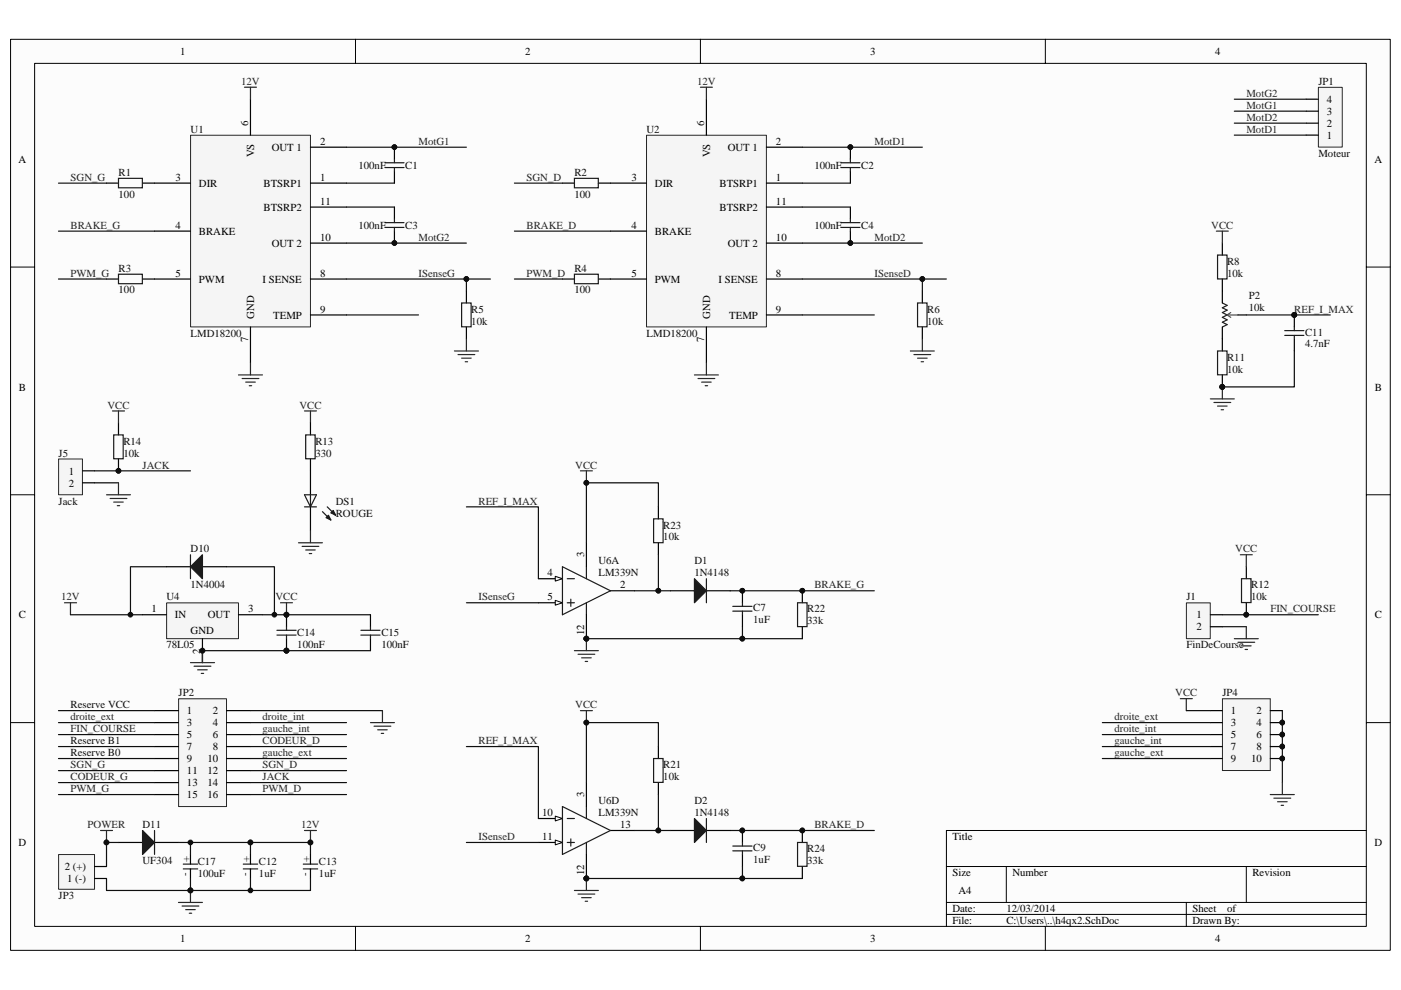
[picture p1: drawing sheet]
<svg xmlns="http://www.w3.org/2000/svg" width="297mm" height="210mm" viewBox="0 0 297 210" stroke-linecap="round" stroke-linejoin="round" font-family="sans-serif">
<path d="M2.3 8.4h292.5v193.2h-292.5z" fill="#fcfcfc"/>
<path d="M2.2 8.3h292.6v193.3h-292.6z" fill="none" stroke="#000" stroke-width=".21"/>
<path d="M7.4 13.5h282.3v183h-282.3z" fill="#fcfcfc"/>
<g fill="none" stroke="#000" stroke-width=".21">
<path d="M7.3 13.4h282.4v183.1h-282.4zM75.4 8.3v5.1M148.5 8.3v5.1M221.6 8.3v5.1M2.2 56.6h5.1M289.7 56.6h5.1M2.2 104.9h5.1M289.7 104.9h5.1M2.2 153.3h5.1M289.7 153.3h5.1M289.7 176.1h-89v20.4M75.4 196.5v5.1"/>
<path d="M148.5 196.5v5.1M200.7 183.8h89M200.7 191.4h89M200.7 194h89M213.4 183.8v7.6M221.6 196.5v5.1M251.5 191.4v5.1M264.2 183.8v7.6"/>
</g>
<path d="M38.9 184.3h3M38.9 183.3h3" fill="none" stroke="#1c1c1c" stroke-width=".25"/>
<path d="M40.4 181.2v2.1M40.4 184.3v2" fill="none" stroke="#000" stroke-width=".25"/>
<path d="M21.3 176.1h2.6M22.6 176.1v2.6M37.8 191.4h5.1M38.6 192.2h3.6M39.4 192.9h2M40.1 193.7h.5M40.4 188.9v2.5" fill="none" stroke="#262626" stroke-width=".25"/>
<g fill="#0e0e0e" stroke="#0e0e0e" stroke-width=".21">
<circle cx="22.6" cy="178.7" r=".5"/>
<circle cx="40.4" cy="188.9" r=".49"/>
</g>
<path d="M37.9 148.2h10.1v22.9h-10.1z" fill="#f5f5f5"/>
<path d="M37.9 148.2h10.1v22.9h-10.1z" fill="none" stroke="#262626" stroke-width=".21"/>
<g fill="none" stroke="#000" stroke-width=".25">
<path d="M32.8 150.7h5M32.8 153.3h5M32.8 155.8h5M32.8 158.3h5M48 150.7h5.1M48 153.3h5.1M48 155.8h5.1M48 158.3h5.1M32.8 160.9h5M32.8 163.4h5M32.8 166h5M32.8 168.5h5"/>
<path d="M48 160.9h5.1M48 163.4h5.1M48 166h5.1M48 168.5h5.1"/>
</g>
<path d="M12.4 181.3h7.6v7.3h-7.6z" fill="#f5f5f5"/>
<path d="M12.4 181.3h7.6v7.3h-7.6z" fill="none" stroke="#262626" stroke-width=".21"/>
<path d="M20 186.3h2.6M20 183.8h2.6" fill="none" stroke="#000" stroke-width=".25"/>
<g fill="none" stroke="#0e0e0e" stroke-width=".25">
<path d="M14.9 130.4h15.3M35.3 120.2h-7.6v10.2M48 120.2h10.2v10.2M60.7 138h-17.8v2.5M12.4 155.8h20.4M12.4 158.3h20.4M53.1 150.7h28M53.1 158.3h20.4M12.4 163.4h20.4M12.4 166h20.4M12.4 168.5h20.4M12.4 160.9h20.4"/>
<path d="M53.1 178.7h12.7v2.5M53.1 166h20.4M53.1 168.5h20.4M53.1 163.4h20.4M22.6 186.3v2.6h17.8v-2.6"/>
</g>
<g fill="#0e0e0e" stroke="#0e0e0e" stroke-width=".21">
<circle cx="40.4" cy="188.9" r=".49"/>
<circle cx="53.1" cy="178.7" r=".49"/>
<circle cx="65.8" cy="178.7" r=".5"/>
<circle cx="60.7" cy="130.4" r=".5"/>
<circle cx="58.2" cy="130.4" r=".49"/>
<circle cx="27.7" cy="130.4" r=".49"/>
<circle cx="60.7" cy="138" r=".5"/>
<circle cx="42.9" cy="138" r=".49"/>
</g>
<path d="M13.7 127.8h2.5M14.9 127.8v2.6M59.5 127.8h2.5M60.7 127.8v2.6M78.5 153.3h5.1M79.3 154h3.6M80.1 154.8h2M80.8 155.6h.5M81.1 150.7v2.6" fill="none" stroke="#262626" stroke-width=".25"/>
<path d="M35.3 127.9h15.3v7.6h-15.3z" fill="#f5f5f5"/>
<path d="M35.3 127.9h15.3v7.6h-15.3z" fill="none" stroke="#262626" stroke-width=".21"/>
<g fill="none" stroke="#000" stroke-width=".25">
<path d="M65.8 89.7v2.5M65.8 97.3v7.6M65.8 107.5v5.1M30.2 130.4h5.1M35.3 120.2h5.1M42.9 135.5v5M42.9 120.2h5.1M50.6 130.4h5M60.7 130.4v2.5M60.7 135.5v2.5M78.5 130.4v2.5M78.5 135.5v2.5"/>
<path d="M25.1 178.7h5.1M32.8 178.7h5"/>
</g>
<g fill="none" stroke="#262626" stroke-width=".25">
<path d="M64.6 87.2h2.5M65.8 87.2v2.5M63.3 115.1h5.1M64 115.9h3.6M64.8 116.6h2M65.6 117.4h.5M65.8 112.6v2.5M42.9 138v2.5M40.4 140.5h5.1M41.1 141.3h3.6M41.9 142.1h2M42.7 142.8h.5"/>
<path d="M64.6 176.1h2.5M65.8 176.1v2.6"/>
</g>
<g fill="none" stroke="#1c1c1c" stroke-width=".25">
<path d="M64.8 92.2h2v5.1h-2zM40.4 117.7v5M64.6 107.5h2.5M64.6 104.9h2.5l-1.3 2.6zM65.8 104.9v2.6M68.4 108.5l1.7 1.8M69.4 107.5l1.8 1.8M58.7 133.7h4.1M58.7 134.7h4.1M60.7 132.9v.8M60.7 134.7v.8M76.5 133.7h4.1"/>
<path d="M76.5 134.7h4.1M78.5 132.9v.8M78.5 134.7v.8M32.8 176.1v5.1"/>
</g>
<g fill="#1c1c1c" stroke="#1c1c1c" stroke-width=".25">
<path d="M69.1 109.8l.5-.5 .5 1z"/>
<path d="M70.1 108.8l.6-.5 .5 1z"/>
<path d="M30.2 176.1l2.6 2.6-2.6 2.5z"/>
<path d="M40.4 120.2l2.5-2.5v5z"/>
</g>
<g fill="#0e0e0e" stroke="#0e0e0e" stroke-width=".21">
<circle cx="60.7" cy="138" r=".5"/>
<circle cx="60.7" cy="130.4" r=".5"/>
<circle cx="40.4" cy="178.7" r=".49"/>
<circle cx="22.6" cy="178.7" r=".5"/>
<circle cx="53.1" cy="178.7" r=".49"/>
<circle cx="42.9" cy="138" r=".49"/>
<circle cx="65.8" cy="178.7" r=".5"/>
</g>
<path d="M55.6 130.4h22.9M60.7 138h17.8M12.4 150.7h20.4M12.4 153.3h20.4M53.1 153.3h20.4M53.1 155.8h20.4M25.1 178.7h-2.5v5.1M37.8 178.7h15.3v2.5M40.4 178.7v2.5M53.1 160.9h20.4" fill="none" stroke="#0e0e0e" stroke-width=".25"/>
<path d="M12.4 97.4h5.1v7.5h-5.1z" fill="#f5f5f5"/>
<path d="M12.4 97.3h5.1v7.6h-5.1z" fill="none" stroke="#262626" stroke-width=".21"/>
<path d="M17.5 99.9h2.5M25.1 89.7v2.5M25.1 97.3v2.6M17.5 102.4h2.5" fill="none" stroke="#000" stroke-width=".25"/>
<circle cx="25.1" cy="99.9" r=".49" fill="#0e0e0e" stroke="#0e0e0e" stroke-width=".21"/>
<path d="M24.1 92.2h2v5.1h-2z" fill="none" stroke="#1c1c1c" stroke-width=".25"/>
<path d="M23.9 87.2h2.5M25.1 87.2v2.5M22.6 104.9h5.1M23.3 105.7h3.6M24.1 106.5h2M24.9 107.3h.5M25.1 102.4v2.5" fill="none" stroke="#262626" stroke-width=".25"/>
<path d="M20 99.9h20.4M20 102.4h5.1" fill="none" stroke="#0e0e0e" stroke-width=".25"/>
<path d="M40.4 28.7h25.4v40.6h-25.4z" fill="#f5f5f5"/>
<path d="M40.4 28.7h25.4v40.6h-25.4z" fill="none" stroke="#262626" stroke-width=".21"/>
<g fill="none" stroke="#000" stroke-width=".25">
<path d="M32.8 38.8h7.6M53.1 21v7.7M65.8 38.8h7.7M65.8 31.2h7.7M83.6 31.2v2.6M83.6 36.3v2.5M32.8 59.2h7.6M32.8 49h7.6M65.8 51.6h7.7M65.8 43.9h7.7M65.8 59.2h7.7M83.6 43.9v2.6"/>
<path d="M83.6 49v2.6M53.1 69.4v7.6M65.8 66.8h7.7M98.9 61.7v2.6M98.9 69.4v2.5"/>
</g>
<path d="M51.8 18.5h2.6M53.1 18.5v2.5M50.6 79.5h5M53.1 77v2.5M96.3 74.4h5.1M97.1 75.2h3.6M97.9 76h2M98.6 76.7h.5M98.9 71.9v2.5M51.3 80.3h3.6M52.1 81h2M52.8 81.8h.6" fill="none" stroke="#262626" stroke-width=".25"/>
<g fill="#0e0e0e" stroke="#0e0e0e" stroke-width=".21">
<circle cx="83.6" cy="31.2" r=".49"/>
<circle cx="83.6" cy="51.5" r=".49"/>
<circle cx="98.9" cy="59.2" r=".49"/>
</g>
<path d="M81.6 34.5h4.1M81.6 35.5h4.1M83.6 33.8v.7M83.6 35.5v.8M81.6 47.2h4.1M81.6 48.2h4.1M83.6 46.5v.7M83.6 48.2v.8M97.9 64.3h2v5h-2z" fill="none" stroke="#1c1c1c" stroke-width=".25"/>
<path d="M12.4 38.8h10.2M73.5 38.8h10.1M73.5 31.2h25.4M12.4 59.2h10.2M73.5 59.2h25.4v2.5M73.5 51.6h25.4M73.5 43.9h10.1M98.9 59.2h5.1" fill="none" stroke="#0e0e0e" stroke-width=".25"/>
<path d="M137.1 28.7h25.4v40.6h-25.4z" fill="#f5f5f5"/>
<path d="M137.1 28.7h25.4v40.6h-25.4z" fill="none" stroke="#262626" stroke-width=".21"/>
<g fill="none" stroke="#000" stroke-width=".25">
<path d="M119.2 38.8h2.6M126.9 38.8h10.2M149.8 21v7.7M162.5 38.8h7.6M162.5 31.2h7.6M180.3 31.2v2.6M180.3 36.3v2.5M119.2 59.2h2.6M126.9 59.2h10.2M129.4 49h7.7M162.5 51.6h7.6M162.5 43.9h7.6"/>
<path d="M162.5 59.2h7.6M180.3 43.9v2.6M180.3 49v2.6M149.8 69.4v7.6M162.5 66.8h7.6M195.6 61.7v2.6M195.6 69.4v2.5"/>
</g>
<path d="M148.5 18.5h2.5M149.8 18.5v2.5M147.2 79.5h5.1M149.8 77v2.5M193 74.4h5.1M193.8 75.2h3.5M194.5 76h2.1M195.3 76.7h.5M195.6 71.9v2.5M148 80.3h3.6M148.8 81h2M149.5 81.8h.5" fill="none" stroke="#262626" stroke-width=".25"/>
<g fill="#0e0e0e" stroke="#0e0e0e" stroke-width=".21">
<circle cx="180.3" cy="31.2" r=".49"/>
<circle cx="180.3" cy="51.5" r=".49"/>
<circle cx="195.5" cy="59.2" r=".49"/>
</g>
<path d="M121.8 37.8h5v2h-5zM178.3 34.5h4M178.3 35.5h4M180.3 33.8v.7M180.3 35.5v.8M121.8 58.2h5v2h-5zM178.3 48.2h4M178.3 47.2h4M180.3 46.5v.7M180.3 48.2v.8M194.5 64.3h2.1v5h-2.1z" fill="none" stroke="#1c1c1c" stroke-width=".25"/>
<path d="M109.1 38.8h10.1M170.1 38.8h10.2M170.1 31.2h25.5M109.1 59.2h10.1M170.1 59.2h25.5v2.5M170.1 51.6h25.5M170.1 43.9h10.2M195.6 59.2h5.1M73.5 66.8h15.2M170.1 66.8h15.3" fill="none" stroke="#0e0e0e" stroke-width=".25"/>
<path d="M279.5 18.5h5.1v12.7h-5.1z" fill="#f5f5f5"/>
<path d="M279.5 18.5h5.1v12.7h-5.1z" fill="none" stroke="#262626" stroke-width=".21"/>
<path d="M22.6 38.8h2.5M30.2 38.8h2.6M277 28.7h2.5M277 26.1h2.5M277 23.6h2.5M277 21h2.5M22.6 59.2h2.5M30.2 59.2h2.6" fill="none" stroke="#000" stroke-width=".25"/>
<path d="M261.7 26.1h15.3M261.7 28.7h15.3M261.7 21h15.3M261.7 23.6h15.3" fill="none" stroke="#0e0e0e" stroke-width=".25"/>
<path d="M25.1 37.8h5.1v2h-5.1zM25.1 58.2h5.1v2h-5.1z" fill="none" stroke="#1c1c1c" stroke-width=".25"/>
<path d="M259.2 148.2h10.1v15.2h-10.1z" fill="#f5f5f5"/>
<path d="M259.2 148.2h10.1v15.2h-10.1z" fill="none" stroke="#262626" stroke-width=".21"/>
<path d="M256.6 150.7h2.6M256.6 153.3h2.6M256.6 155.8h2.6M256.6 158.3h2.6M269.3 150.7h2.6M269.3 153.3h2.6M269.3 155.8h2.6M269.3 158.3h2.6M256.6 160.9h2.6M269.3 160.9h2.6" fill="none" stroke="#000" stroke-width=".25"/>
<g fill="#0e0e0e" stroke="#0e0e0e" stroke-width=".21">
<circle cx="271.9" cy="153.3" r=".49"/>
<circle cx="271.9" cy="155.8" r=".49"/>
<circle cx="271.9" cy="158.3" r=".49"/>
<circle cx="271.9" cy="160.9" r=".49"/>
</g>
<path d="M233.7 153.3h22.9M233.7 155.8h22.9M233.7 158.3h22.9M251.5 150.7h5.1M271.9 150.7v15.3M233.7 160.9h22.9" fill="none" stroke="#0e0e0e" stroke-width=".25"/>
<path d="M250.3 148.2h2.5M251.5 148.2v2.5M269.3 168.5h5.1M270.1 169.3h3.6M270.9 170.1h2M271.6 170.8h.5M271.9 166v2.5" fill="none" stroke="#262626" stroke-width=".25"/>
<path d="M251.6 127.9h5v7.6h-5z" fill="#f5f5f5"/>
<path d="M251.5 127.9h5.1v7.6h-5.1z" fill="none" stroke="#262626" stroke-width=".21"/>
<g fill="none" stroke="#000" stroke-width=".25">
<path d="M259.2 51.6v2.5M259.2 59.2v5.1M259.2 69.4v5M259.2 79.5v2.6M262.5 66.8h1.7M274.4 66.8v2.6M274.4 71.9v2.5M114.1 122.7h5.1M129.4 125.3h5.1M256.6 130.4h2.6M256.6 132.9h2.6M264.2 120.2v2.5"/>
<path d="M264.2 127.8v2.6"/>
</g>
<g fill="#0e0e0e" stroke="#0e0e0e" stroke-width=".21">
<circle cx="264.2" cy="130.4" r=".5"/>
<circle cx="259.1" cy="82.1" r=".5"/>
<circle cx="274.4" cy="66.8" r=".5"/>
</g>
<path d="M258.1 54.1h2.1v5.1h-2.1zM258.1 74.4h2.1v5.1h-2.1zM259.2 64.3l1 .5-1 .5 1 .5-1 .5 1 .5-1 .5 1 .5-1 .5 1 .6-1 .5M272.4 70.1h4.1M272.4 71.1h4.1M274.4 69.4v.7M274.4 71.1v.8M263.2 122.7h2v5.1h-2z" fill="none" stroke="#1c1c1c" stroke-width=".25"/>
<g fill="none" stroke="#262626" stroke-width=".25">
<path d="M257.9 49h2.5M259.2 49v2.6M256.6 84.6h5.1M257.4 85.4h3.5M258.1 86.1h2.1M258.9 86.9h.5M259.2 82.1v2.5M263 117.7h2.5M264.2 117.7v2.5M261.7 135.5h5.1M262.5 136.2h3.5M263.2 137h2.1"/>
<path d="M264 137.8h.5M264.2 132.9v2.6"/>
</g>
<path d="M264.2 66.8h17.8M274.4 74.4v7.7h-15.2M259.2 130.4h20.3M259.2 132.9h5" fill="none" stroke="#0e0e0e" stroke-width=".25"/>
<path d="M260.4 66.8h2.1M260.9 66.3l-.7 .5 .7 .5" fill="none" stroke="#4c4c4c" stroke-width=".25"/>
<path d="M117.7 122.2l1.5 .5-1.5 .6z" fill="#fcfcfc" stroke="#000" stroke-width=".21"/>
<path d="M114.1 127.8h5.1" fill="none" stroke="#000" stroke-width=".25"/>
<path d="M117.7 127.3l1.5 .5-1.5 .6z" fill="#fcfcfc" stroke="#000" stroke-width=".21"/>
<g fill="none" stroke="#1c1c1c" stroke-width=".25">
<path d="M138.6 110h2v5.1h-2zM119.2 120.2l10.2 5.1-10.2 5.1zM120.3 122.7h1.5M120.3 127.8h1.5M121 127.1v1.5M124.3 120.2v2.5M124.3 127.8v2.6M149.8 122.7v5.1M155.4 129.6h4M155.4 128.6h4M157.4 127.8v.8M157.4 129.6v.8"/>
<path d="M169.1 127.8h2v5.1h-2z"/>
</g>
<path d="M124.3 115.1v5.1M139.6 107.5v2.5M139.6 115.1v2.6M124.3 130.4v5.1M142.1 125.3h5.1M149.8 125.3h5.1M157.4 125.3v2.5M157.4 130.4v2.5M170.1 125.3v2.5M170.1 132.9v2.6M114.1 178.7h5.1M129.4 176.1h5.1" fill="none" stroke="#000" stroke-width=".25"/>
<g fill="#0e0e0e" stroke="#0e0e0e" stroke-width=".21">
<circle cx="124.3" cy="135.5" r=".49"/>
<circle cx="124.3" cy="102.4" r=".49"/>
<circle cx="170.1" cy="125.3" r=".49"/>
<circle cx="157.4" cy="125.3" r=".49"/>
<circle cx="157.4" cy="135.5" r=".49"/>
<circle cx="139.6" cy="125.3" r=".49"/>
</g>
<path d="M123.1 99.9h2.5M124.3 99.9v2.5M121.8 138h5.1M122.6 138.8h3.5M123.3 139.5h2M124.3 135.5v2.5M124.1 140.3h.5" fill="none" stroke="#262626" stroke-width=".25"/>
<path d="M12.4 49h20.4M109.1 49h20.3M98.9 107.5h15.2v15.2M139.6 107.5v-5.1h-15.3v12.7M139.6 117.7v7.6h2.5M98.9 127.8h15.2M134.5 125.3h5.1M154.9 125.3h30.5M157.4 132.9v2.6h-33.1M157.4 135.5h12.7" fill="none" stroke="#0e0e0e" stroke-width=".25"/>
<path d="M147.2 122.7l2.6 2.6-2.6 2.5z" fill="#1c1c1c" stroke="#1c1c1c" stroke-width=".25"/>
<path d="M117.7 178.2l1.5 .5-1.5 .5z" fill="#fcfcfc" stroke="#000" stroke-width=".21"/>
<path d="M114.1 173.6h5.1" fill="none" stroke="#000" stroke-width=".25"/>
<path d="M117.7 173.1l1.5 .5-1.5 .5z" fill="#fcfcfc" stroke="#000" stroke-width=".21"/>
<g fill="none" stroke="#1c1c1c" stroke-width=".25">
<path d="M119.2 171.1l10.2 5-10.2 5.1zM120.3 178.7h1.5M120.3 173.6h1.5M121 177.9v1.6M124.3 171.1v2.5M124.3 178.7v2.5M138.6 160.9h2v5h-2zM149.8 173.6v5.1M155.4 179.5h4M157.4 178.7v.8M169.1 178.7h2v5h-2zM51.6 184.3h3"/>
<path d="M51.6 183.3h3M64.3 184.3h3M64.3 183.3h3M155.4 180.5h4M157.4 180.5v.7"/>
</g>
<g fill="none" stroke="#000" stroke-width=".25">
<path d="M139.6 158.3v2.6M124.3 166v5.1M139.6 166v2.5M142.1 176.1h5.1M149.8 176.1h5.1M157.4 176.1v2.6M170.1 176.1v2.6M53.1 181.2v2.1M53.1 184.3v2M65.8 181.2v2.1M65.8 184.3v2M124.3 181.2v5.1"/>
<path d="M157.4 181.2v2.6M170.1 183.8v2.5"/>
</g>
<g fill="#0e0e0e" stroke="#0e0e0e" stroke-width=".21">
<circle cx="124.3" cy="186.3" r=".49"/>
<circle cx="124.3" cy="153.3" r=".49"/>
<circle cx="170.1" cy="176.1" r=".49"/>
<circle cx="157.4" cy="176.1" r=".49"/>
<circle cx="157.4" cy="186.3" r=".49"/>
<circle cx="139.6" cy="176.1" r=".49"/>
<circle cx="53.1" cy="188.9" r=".49"/>
<circle cx="40.4" cy="188.9" r=".49"/>
</g>
<path d="M123.1 150.7h2.5M124.3 150.7v2.6M121.8 188.9h5.1M122.6 189.6h3.5M123.3 190.4h2M124.1 191.2h.5M124.3 186.3v2.6" fill="none" stroke="#262626" stroke-width=".25"/>
<path d="M98.9 158.3h15.2v15.3M139.6 158.3v-5h-15.3v12.7M98.9 178.7h15.2M134.5 176.1h5.1M139.6 168.5v7.6h2.5M154.9 176.1h30.5M53.1 186.3v2.6M65.8 186.3v2.6h-25.4M157.4 183.8v2.5h-33.1M157.4 186.3h12.7" fill="none" stroke="#0e0e0e" stroke-width=".25"/>
<path d="M147.2 173.6l2.6 2.5-2.6 2.6z" fill="#1c1c1c" stroke="#1c1c1c" stroke-width=".25"/>
<g font-size="2.3">
<text x="38.2" y="11.7">1</text>
<text x="111.4" y="11.7">2</text>
<text x="184.5" y="11.7">3</text>
<text x="257.6" y="11.7">4</text>
<text x="281.3" y="21.8">4</text>
<text x="52.6" y="26.6" transform="rotate(-90 52.6 26.6)">6</text>
<text x="149.3" y="26.6" transform="rotate(-90 149.3 26.6)">6</text>
<text x="281.3" y="29.5">1</text>
<text x="281.3" y="26.9">2</text>
<text x="281.3" y="24.4">3</text>
<text x="4" y="34.5">A</text>
<text x="53.9" y="33.4" transform="rotate(-90 53.9 33.4)">VS</text>
<text x="57.6" y="32">OUT 1</text>
<text x="67.9" y="30.7">2</text>
<text x="150.6" y="33.4" transform="rotate(-90 150.6 33.4)">VS</text>
<text x="154.3" y="32">OUT 1</text>
<text x="164.5" y="30.7">2</text>
<text x="291.4" y="34.5">A</text>
<text x="37.2" y="38.4">3</text>
<text x="42.2" y="39.6">DIR</text>
<text x="55.9" y="39.6">BTSRP1</text>
<text x="67.9" y="38.4">1</text>
<text x="133.9" y="38.4">3</text>
<text x="138.8" y="39.6">DIR</text>
<text x="152.5" y="39.6">BTSRP1</text>
<text x="164.5" y="38.4">1</text>
<text x="55.9" y="44.7">BTSRP2</text>
<text x="67.9" y="43.4">11</text>
<text x="152.5" y="44.7">BTSRP2</text>
<text x="164.5" y="43.4">11</text>
<text x="37.2" y="48.5">4</text>
<text x="42.2" y="49.8">BRAKE</text>
<text x="57.6" y="52.3">OUT 2</text>
<text x="67.9" y="51.1">10</text>
<text x="133.9" y="48.5">4</text>
<text x="138.8" y="49.8">BRAKE</text>
<text x="154.3" y="52.3">OUT 2</text>
<text x="164.5" y="51.1">10</text>
<text x="37.2" y="58.7">5</text>
<text x="42.2" y="60">PWM</text>
<text x="55.7" y="60">I SENSE</text>
<text x="67.9" y="58.7">8</text>
<text x="133.9" y="58.7">5</text>
<text x="138.8" y="60">PWM</text>
<text x="152.4" y="60">I SENSE</text>
<text x="164.5" y="58.7">8</text>
<text x="53.9" y="67.6" transform="rotate(-90 53.9 67.6)">GND</text>
<text x="57.9" y="67.6">TEMP</text>
<text x="67.9" y="66.3">9</text>
<text x="150.6" y="67.6" transform="rotate(-90 150.6 67.6)">GND</text>
<text x="154.6" y="67.6">TEMP</text>
<text x="164.5" y="66.3">9</text>
<text x="52.6" y="72.5" transform="rotate(-90 52.6 72.5)">7</text>
<text x="149.3" y="72.5" transform="rotate(-90 149.3 72.5)">7</text>
<text x="4" y="82.8">B</text>
<text x="291.5" y="82.8">B</text>
<text x="14.6" y="100.6">1</text>
<text x="14.6" y="103.2">2</text>
<text x="123.8" y="118.2" transform="rotate(-90 123.8 118.2)">3</text>
<text x="116.1" y="122.3">4</text>
<text x="131.5" y="124.8">2</text>
<text x="4" y="131.2">C</text>
<text x="32.1" y="129.9">1</text>
<text x="37.1" y="131.2">IN</text>
<text x="44.1" y="131.2">OUT</text>
<text x="52.6" y="129.9">3</text>
<text x="116.1" y="127.4">5</text>
<text x="253.7" y="131.2">1</text>
<text x="291.5" y="131.2">C</text>
<text x="40.4" y="134.5">GND</text>
<text x="123.8" y="134.7" transform="rotate(-90 123.8 134.7)">12</text>
<text x="253.7" y="133.7">2</text>
<text x="42.4" y="138.7" transform="rotate(-90 42.4 138.7)">2</text>
<text x="39.6" y="151.5">1</text>
<text x="39.6" y="154.1">3</text>
<text x="45.1" y="151.5">2</text>
<text x="45.1" y="154.1">4</text>
<text x="260.9" y="151.5">1</text>
<text x="260.9" y="154.1">3</text>
<text x="266.4" y="151.5">2</text>
<text x="266.4" y="154.1">4</text>
<text x="39.6" y="156.6">5</text>
<text x="39.6" y="159.1">7</text>
<text x="39.6" y="161.7">9</text>
<text x="44" y="161.7">10</text>
<text x="45.1" y="156.6">6</text>
<text x="45.1" y="159.1">8</text>
<text x="260.9" y="156.6">5</text>
<text x="260.9" y="159.1">7</text>
<text x="260.9" y="161.7">9</text>
<text x="265.3" y="161.7">10</text>
<text x="266.4" y="156.6">6</text>
<text x="266.4" y="159.1">8</text>
<text x="39.6" y="164.2">11</text>
<text x="39.6" y="166.8">13</text>
<text x="44" y="164.2">12</text>
<text x="44" y="166.8">14</text>
<text x="39.6" y="169.3">15</text>
<text x="44" y="169.3">16</text>
<text x="114.9" y="173.1">10</text>
<text x="123.8" y="169" transform="rotate(-90 123.8 169)">3</text>
<text x="4" y="179.5">D</text>
<text x="114.9" y="178.2">11</text>
<text x="131.5" y="175.7">13</text>
<text x="201.9" y="178.2">Title</text>
<text x="291.4" y="179.5">D</text>
<text x="13.7" y="184.6">2 (+)</text>
<text x="123.8" y="185.6" transform="rotate(-90 123.8 185.6)">12</text>
<text x="201.9" y="185.8">Size</text>
<text x="214.6" y="185.8">Number</text>
<text x="265.5" y="185.8">Revision</text>
<text x="14.2" y="187.1">1 (-)</text>
<text x="203.2" y="189.7">A4</text>
<text x="201.9" y="193.5">Date:</text>
<text x="201.9" y="196">File:</text>
<text x="213.4" y="193.5">12/03/2014</text>
<text x="213.4" y="196">C:\Users\..\h4qx2.SchDoc</text>
<text x="252.8" y="196">Drawn By:</text>
<text x="252.8" y="193.5">Sheet</text>
<text x="260.2" y="193.5">of</text>
<text x="38.2" y="199.8">1</text>
<text x="111.4" y="199.8">2</text>
<text x="184.5" y="199.8">3</text>
<text x="257.6" y="199.8">4</text>
</g>
<g font-size="2.3" fill="#262626">
<text x="51.1" y="18">12V</text>
<text x="147.8" y="18">12V</text>
<text x="264.3" y="23.1">MotG1</text>
<text x="264.3" y="20.6">MotG2</text>
<text x="264.3" y="25.6">MotD2</text>
<text x="264.3" y="28.2">MotD1</text>
<text x="88.7" y="30.7">MotG1</text>
<text x="185.4" y="30.7">MotD1</text>
<text x="15" y="38.4">SGN_G</text>
<text x="111.6" y="38.4">SGN_D</text>
<text x="15" y="48.5">BRAKE_G</text>
<text x="88.7" y="51.1">MotG2</text>
<text x="111.6" y="48.5">BRAKE_D</text>
<text x="185.4" y="51.1">MotD2</text>
<text x="256.8" y="48.5">VCC</text>
<text x="15" y="58.7">PWM_G</text>
<text x="88.7" y="58.7">ISenseG</text>
<text x="111.6" y="58.7">PWM_D</text>
<text x="185.4" y="58.7">ISenseD</text>
<text x="274.4" y="66.3">REF_I_MAX</text>
<text x="22.8" y="86.7">VCC</text>
<text x="63.5" y="86.7">VCC</text>
<text x="30.2" y="99.4">JACK</text>
<text x="122" y="99.4">VCC</text>
<text x="101.4" y="107">REF_I_MAX</text>
<text x="261.9" y="117.2">VCC</text>
<text x="172.7" y="124.8">BRAKE_G</text>
<text x="13" y="127.4">12V</text>
<text x="58.4" y="127.4">VCC</text>
<text x="101.4" y="127.4">ISenseG</text>
<text x="269.3" y="129.9">FIN_COURSE</text>
<text x="249.2" y="147.7">VCC</text>
<text x="15" y="155.3">FIN_COURSE</text>
<text x="15" y="152.8">droite_ext</text>
<text x="55.7" y="152.8">droite_int</text>
<text x="55.7" y="155.3">gauche_int</text>
<text x="122" y="150.2">VCC</text>
<text x="236.3" y="152.8">droite_ext</text>
<text x="236.3" y="155.3">droite_int</text>
<text x="55.7" y="157.9">CODEUR_D</text>
<text x="55.7" y="160.4">gauche_ext</text>
<text x="101.4" y="157.9">REF_I_MAX</text>
<text x="236.3" y="157.9">gauche_int</text>
<text x="236.3" y="160.4">gauche_ext</text>
<text x="15" y="163">SGN_G</text>
<text x="15" y="165.5">CODEUR_G</text>
<text x="55.7" y="163">SGN_D</text>
<text x="55.7" y="165.5">JACK</text>
<text x="15" y="168">PWM_G</text>
<text x="55.7" y="168">PWM_D</text>
<text x="18.6" y="175.7">POWER</text>
<text x="63.9" y="175.7">12V</text>
<text x="101.4" y="178.2">ISenseD</text>
<text x="172.7" y="175.7">BRAKE_D</text>
</g>
<g font-size="2.3" fill="#0e0e0e">
<text x="279.5" y="18">JP1</text>
<text x="40.4" y="28.2">U1</text>
<text x="137.1" y="28.2">U2</text>
<text x="76" y="35.8">100nF</text>
<text x="85.9" y="35.8">C1</text>
<text x="172.7" y="35.8">100nF</text>
<text x="182.6" y="35.8">C2</text>
<text x="279.5" y="33.3">Moteur</text>
<text x="25.1" y="37.3">R1</text>
<text x="25.1" y="41.9">100</text>
<text x="121.8" y="37.3">R2</text>
<text x="121.8" y="41.9">100</text>
<text x="76" y="48.5">100nF</text>
<text x="85.9" y="48.5">C3</text>
<text x="172.7" y="48.5">100nF</text>
<text x="182.6" y="48.5">C4</text>
<text x="25.1" y="57.7">R3</text>
<text x="121.8" y="57.7">R4</text>
<text x="260.2" y="56.2">R8</text>
<text x="260.2" y="58.7">10k</text>
<text x="25.1" y="62.3">100</text>
<text x="121.8" y="62.3">100</text>
<text x="264.8" y="63.5">P2</text>
<text x="40.4" y="71.4">LMD18200</text>
<text x="99.9" y="68.9">10k</text>
<text x="99.9" y="66.3">R5</text>
<text x="137.1" y="71.4">LMD18200</text>
<text x="196.6" y="68.9">10k</text>
<text x="196.6" y="66.3">R6</text>
<text x="264.8" y="66.1">10k</text>
<text x="276.7" y="71.2">C11</text>
<text x="260.2" y="76.5">R11</text>
<text x="276.7" y="73.7">4.7nF</text>
<text x="260.2" y="79">10k</text>
<text x="26.2" y="94.3">R14</text>
<text x="66.9" y="94.3">R13</text>
<text x="12.4" y="96.8">J5</text>
<text x="26.2" y="96.8">10k</text>
<text x="66.9" y="96.8">330</text>
<text x="12.4" y="107">Jack</text>
<text x="71.2" y="107">DS1</text>
<text x="71.2" y="109.6">ROUGE</text>
<text x="140.6" y="112.1">R23</text>
<text x="40.4" y="117.2">D10</text>
<text x="126.9" y="119.7">U6A</text>
<text x="140.6" y="114.6">10k</text>
<text x="147.2" y="119.7">D1</text>
<text x="40.4" y="124.8">1N4004</text>
<text x="126.9" y="122.3">LM339N</text>
<text x="147.2" y="122.3">1N4148</text>
<text x="265.3" y="124.8">R12</text>
<text x="35.3" y="127.4">U4</text>
<text x="159.7" y="129.6">C7</text>
<text x="171.2" y="129.9">R22</text>
<text x="251.5" y="127.4">J1</text>
<text x="265.3" y="127.4">10k</text>
<text x="35.3" y="137.5">78L05</text>
<text x="63" y="135">C14</text>
<text x="63" y="137.5">100nF</text>
<text x="80.9" y="135">C15</text>
<text x="80.9" y="137.5">100nF</text>
<text x="159.7" y="132.2">1uF</text>
<text x="171.2" y="132.4">33k</text>
<text x="251.5" y="137.5">FinDeCourse</text>
<text x="37.9" y="147.7">JP2</text>
<text x="259.2" y="147.7">JP4</text>
<text x="15" y="150.2">Reserve VCC</text>
<text x="15" y="157.9">Reserve B1</text>
<text x="15" y="160.4">Reserve B0</text>
<text x="140.6" y="163">R21</text>
<text x="140.6" y="165.5">10k</text>
<text x="126.9" y="170.6">U6D</text>
<text x="126.9" y="173.1">LM339N</text>
<text x="147.2" y="170.6">D2</text>
<text x="147.2" y="173.1">1N4148</text>
<text x="30.2" y="175.7">D11</text>
<text x="30.2" y="183.3">UF304</text>
<text x="39.9" y="185.8" transform="rotate(-90 39.9 185.8)">-</text>
<text x="40.1" y="182.8" transform="rotate(-90 40.1 182.8)">+</text>
<text x="41.9" y="183.6">C17</text>
<text x="52.6" y="185.8" transform="rotate(-90 52.6 185.8)">-</text>
<text x="52.9" y="182.8" transform="rotate(-90 52.9 182.8)">+</text>
<text x="54.9" y="183.5">C12</text>
<text x="65.3" y="185.8" transform="rotate(-90 65.3 185.8)">-</text>
<text x="65.6" y="182.8" transform="rotate(-90 65.6 182.8)">+</text>
<text x="67.6" y="183.5">C13</text>
<text x="159.7" y="180.5">C9</text>
<text x="159.7" y="183">1uF</text>
<text x="171.2" y="180.7">R24</text>
<text x="171.2" y="183.3">33k</text>
<text x="12.4" y="190.7">JP3</text>
<text x="41.9" y="186.1">100uF</text>
<text x="54.9" y="186.1">1uF</text>
<text x="67.6" y="186.1">1uF</text>
</g>
</svg>
